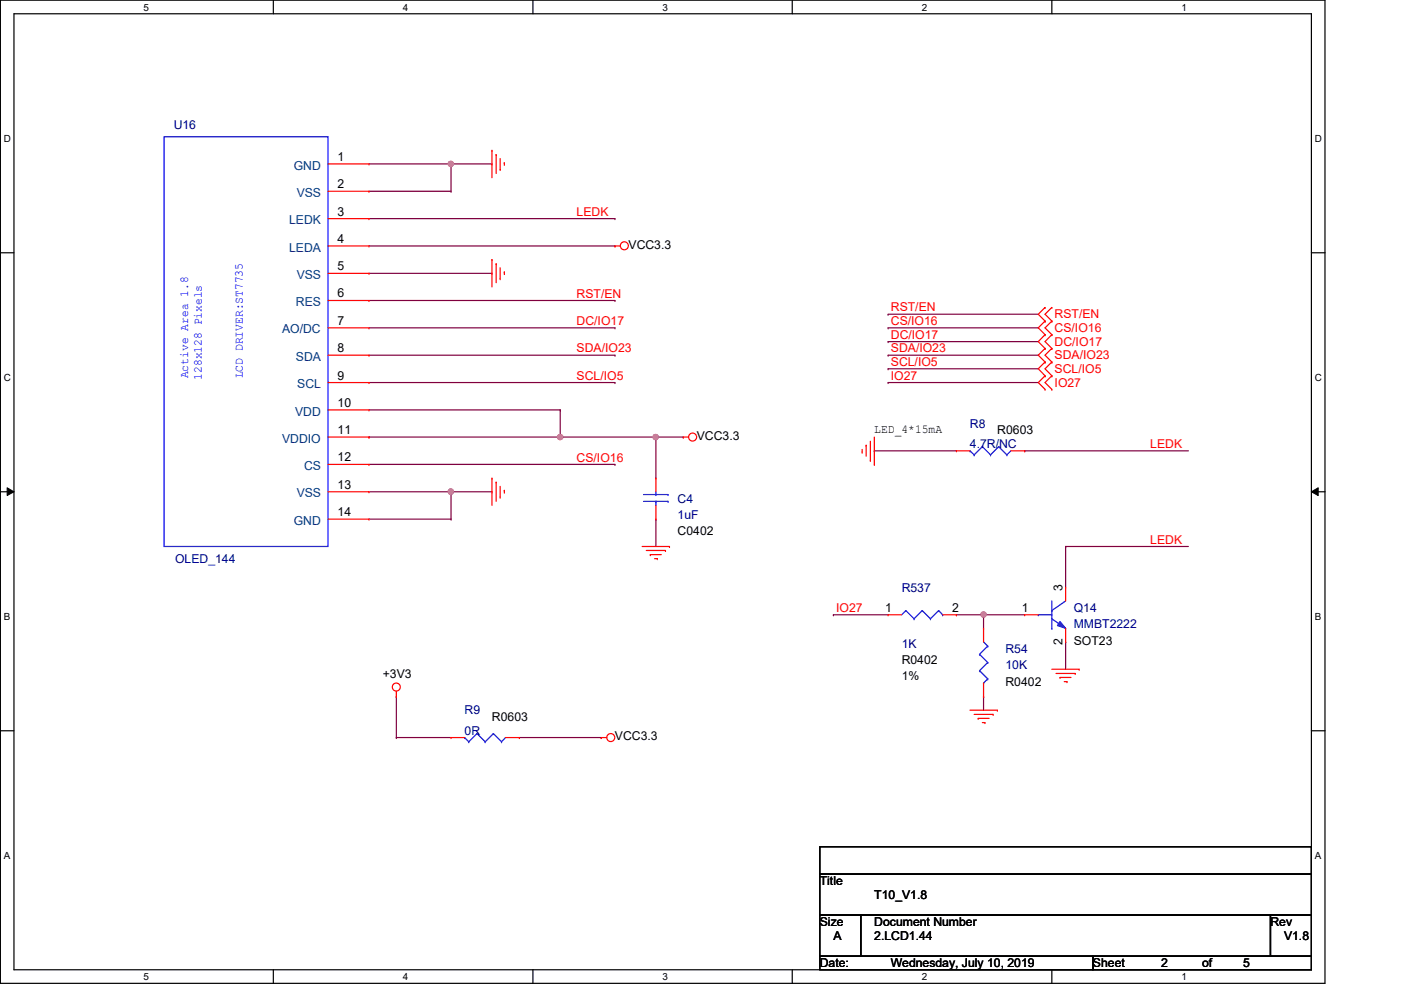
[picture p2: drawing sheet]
<svg xmlns="http://www.w3.org/2000/svg" width="297mm" height="210mm" viewBox="0 0 297 210" stroke-linecap="round" stroke-linejoin="round" font-family="sans-serif">
<path d="M.1 0h280.8v208.5h-280.8zM3 2.9h275v202.7h-275z" fill="none" stroke="#000" stroke-width=".25"/>
<g fill="#fff">
<path d="M30.4 .3h1.2v2.4h-1.2z"/>
<path d="M30.4 205.9h1.2v2.3h-1.2z"/>
</g>
<path d="M58 0v2.9M58 205.6v2.9" fill="none" stroke="#000" stroke-width=".25"/>
<g fill="#fff">
<path d="M85.4 .3h1.2v2.4h-1.2z"/>
<path d="M85.4 205.9h1.2v2.3h-1.2z"/>
</g>
<path d="M113 0v2.9M113 205.6v2.9" fill="none" stroke="#000" stroke-width=".25"/>
<g fill="#fff">
<path d="M140.5 .3h1.1v2.4h-1.1z"/>
<path d="M140.5 205.9h1.1v2.3h-1.1z"/>
</g>
<path d="M168 0v2.9M168 205.6v2.9" fill="none" stroke="#000" stroke-width=".25"/>
<g fill="#fff">
<path d="M195.4 .3h1.2v2.4h-1.2z"/>
<path d="M195.4 205.9h1.2v2.3h-1.2z"/>
</g>
<path d="M223 0v2.9M223 205.6v2.9" fill="none" stroke="#000" stroke-width=".25"/>
<g fill="#fff">
<path d="M250.5 .3h1.1v2.4h-1.1z"/>
<path d="M250.5 205.9h1.1v2.3h-1.1z"/>
<path d="M.8 28.2h1.5v2.4h-1.5z"/>
<path d="M278.8 28.2h1.4v2.4h-1.4z"/>
<path d="M.8 78.9h1.5v2.3h-1.5z"/>
<path d="M278.8 78.9h1.4v2.3h-1.4z"/>
</g>
<path d="M.1 53.6h2.9M278 53.6h2.9" fill="none" stroke="#000" stroke-width=".25"/>
<g fill="#fff">
<path d="M.8 129.6h1.4v2.3h-1.4z"/>
<path d="M278.8 129.6h1.3v2.3h-1.3z"/>
</g>
<path d="M.1 104.3h2.9M278 104.3h2.9" fill="none" stroke="#000" stroke-width=".25"/>
<path d="M1.5 103.4l1.5 .9-1.5 .8zM278 104.3l1.5-.9v1.7z" fill="#000"/>
<path d="M1.5 103.4l1.5 .9-1.5 .8zM278 104.3l1.5-.9v1.7z" fill="none" stroke="#000" stroke-width=".21"/>
<g fill="#fff">
<path d="M.8 180.3h1.4v2.3h-1.4z"/>
<path d="M278.8 180.3h1.3v2.3h-1.3z"/>
</g>
<path d="M.1 154.9h2.9M278 154.9h2.9" fill="none" stroke="#000" stroke-width=".25"/>
<g fill="none" stroke="#7f003f" stroke-width=".25">
<path d="M78.2 34.8h17.4M95.6 34.8h.1M188.3 78.2h.1M188.3 75.3h.1M188.3 72.4h.1M188.3 69.5h.1M188.3 66.6h.1M188.3 78.2h31.8M188.3 75.3h31.8M188.3 72.4h31.8M188.3 69.5h31.8M188.3 66.6h31.8"/>
<path d="M185.4 95.6h.1M185.4 95.6h17.4M217.3 95.6h.1M217.3 95.6h34.7"/>
</g>
<circle cx="95.6" cy="34.8" r=".56" fill="#f0f"/>
<circle cx="95.6" cy="34.8" r=".56" fill="none" stroke="#f0f" stroke-width=".25"/>
<g fill="none" stroke="#7f003f" stroke-width=".25">
<path d="M95.6 34.8h.1M95.6 34.8v5.8M95.6 34.8h8.7M104.3 34.8h.1M78.2 40.6h17.4M78.2 46.4h52.2M78.2 52.2h52.2M78.2 58h26.1M95.6 40.6h.1M104.3 58h.1M130.4 46.4h.1M130.4 52.2h.1"/>
<path d="M78.2 63.7h52.2M78.2 69.5h52.2M78.2 75.3h52.2M130.4 63.7h.1M130.4 69.5h.1M130.4 75.3h.1M78.2 92.7h.1M78.2 81.1h52.2M78.2 86.9h40.6M78.2 92.7h40.6M118.8 86.9h.1M118.8 92.7h.1"/>
<path d="M118.8 86.9v5.8M130.4 81.1h.1"/>
</g>
<circle cx="118.8" cy="92.7" r=".56" fill="#f0f"/>
<circle cx="118.8" cy="92.7" r=".56" fill="none" stroke="#f0f" stroke-width=".25"/>
<path d="M118.8 92.7h20.3M139.1 92.7h.1" fill="none" stroke="#7f003f" stroke-width=".25"/>
<circle cx="139" cy="92.7" r=".56" fill="#f0f"/>
<circle cx="139" cy="92.7" r=".56" fill="none" stroke="#f0f" stroke-width=".25"/>
<path d="M78.2 98.5h52.2M130.4 98.5h.1M78.2 104.3h17.4M95.6 104.3h.1M139.1 110.1h.1M139.1 110.1v5.8" fill="none" stroke="#7f003f" stroke-width=".25"/>
<circle cx="95.6" cy="104.2" r=".56" fill="#f0f"/>
<circle cx="95.6" cy="104.2" r=".56" fill="none" stroke="#f0f" stroke-width=".25"/>
<g fill="none" stroke="#7f003f" stroke-width=".25">
<path d="M139.1 92.7h.1M139.1 92.7v8.7M139.1 92.7h5.8M144.9 92.7h.1M78.2 110.1h17.4M95.6 110.1h.1M95.6 104.3h.1M95.6 104.3v5.8M95.6 104.3h8.7M104.3 104.3h.1M208.5 130.3h.1M208.5 130.3h8.8"/>
<path d="M84 156.4h.1M84 147.7h.1M84 156.4h11.6M84 147.7v8.7M110.1 156.4h17.4M127.5 156.4h.1"/>
</g>
<circle cx="208.5" cy="130.3" r=".56" fill="#f0f"/>
<circle cx="208.5" cy="130.3" r=".56" fill="none" stroke="#f0f" stroke-width=".25"/>
<g fill="none" stroke="#7f003f" stroke-width=".25">
<path d="M188.3 81.1h.1M188.3 81.1h31.8M225.9 115.9h.1M225.9 115.9v8.6M225.9 115.9h26.1M176.7 130.3h.1M176.7 130.3h11.6M202.8 130.3h.1M202.8 130.3h5.7M208.5 130.3h.1M208.5 130.3v2.9M225.9 136.1h.1"/>
<path d="M225.9 136.1v5.8M208.5 147.7h.1M208.5 147.7v2.9"/>
</g>
<g fill="none" stroke="#f00" stroke-width=".25">
<path d="M104.3 31.9h.1M104.3 31.9v5.8M105.2 32.8h.1M105.2 32.8v4M106 35.9h.1M106 33.6v2.3M106.9 34.5h.1M106.9 34.5v.6M104.3 55h.1M104.3 55v5.8M105.2 55.9h.1M105.2 55.9v4"/>
<path d="M106 59.1h.1M106 56.8v2.3M106.9 57.7h.1M106.9 57.7v.5M130.4 52.2h.1M130.4 52.2h1.1M221.6 65.2h.1M221.6 68.1h.1M221.6 71h.1M221.6 73.9h.1M221.6 76.8h.1M221.6 79.7h.1"/>
<path d="M221.6 65.2l-1.5 1.4 1.5 1.5M221.6 68.1l-1.5 1.4 1.5 1.5M221.6 71l-1.5 1.4 1.5 1.5M221.6 73.9l-1.5 1.4 1.5 1.5M221.6 76.8l-1.5 1.4 1.5 1.5M221.6 79.7l-1.5 1.4 1.5 1.4M223 68.1h.1M223 65.2h.1M223 71h.1M223 73.9h.1M223 76.8h.1M223 79.7h.1"/>
<path d="M223 65.2l-1.4 1.4 1.4 1.5M223 68.1l-1.4 1.4 1.4 1.5M223 71l-1.4 1.4 1.4 1.5M223 73.9l-1.4 1.4 1.4 1.5M223 76.8l-1.4 1.4 1.4 1.5M223 79.7l-1.4 1.4 1.4 1.4M144.9 92.7h.1M144.9 92.7h1.1M182.8 95.9h.1M182.8 95.3v.6M183.6 94.4h.1M183.6 94.4v2.3"/>
<path d="M184.5 97.6h.1M184.5 93.6v4M185.4 98.5h.1M185.4 92.7v5.8M221.6 82.5h.1M223 82.5h.1M104.3 101.4h.1M104.3 101.4v5.7M105.2 102.2h.1M105.2 102.2v4.1M106 105.4h.1M106 103.1v2.3"/>
<path d="M106.9 104h.1M106.9 104v.6M136.1 115.9h5.8M137 116.7h4.1M137.9 117.6h.1M137.9 117.6h2.3M138.8 118.4h.6M139.4 118.4h.1M141.1 116.7h.1M141.9 115.9h.1M188.3 130.3h.1M188.3 130.3h2.9"/>
<path d="M199.9 130.3h2.9M202.8 130.3h.1M208.5 133.2h.1M208.5 133.2v2.9M84 147.7h.1M84 146.6v1.1M95.6 156.4h.1M95.6 156.4h2.9M107.2 156.4h2.9M110.1 156.4h.1M127.5 156.4h.1M127.5 156.4h1.1"/>
<path d="M205.7 150.6h5.8M206.5 151.5h4.1M207.4 152.3h.1M207.4 152.3h2.3M208.3 153.2h.5M208.5 147.7h.1M208.5 144.8v2.9M208.8 153.2h.1M210.6 151.5h.1M211.5 150.6h.1M223 141.9h5.8M223.9 142.8h4.1"/>
<path d="M224.7 143.6h.1M224.7 143.6h2.4M225.6 144.5h.6M226.2 144.5h.1M228 142.8h.1M228.8 141.9h.1"/>
<circle cx="132.4" cy="52.1" r=".85"/>
<circle cx="146.8" cy="92.7" r=".85"/>
<circle cx="84" cy="145.7" r=".85"/>
<circle cx="129.5" cy="156.4" r=".85"/>
</g>
<path d="M173.8 179.5h104.2v5.8h-104.2zM173.8 185.3h104.2v8.7h-104.2zM173.8 194h8.7v8.7h-8.7zM182.5 194h86.9v8.7h-86.9zM269.4 194h8.6v8.7h-8.6zM173.8 202.7h57.9v2.9h-57.9zM231.7 202.7h46.3v2.9h-46.3z" fill="none" stroke="#000" stroke-width=".25"/>
<g fill="none" stroke="#00f" stroke-width=".25">
<path d="M192.1 129.5h.1M192.1 129.5l-.9 .8M192.1 129.5l1.7 1.7M193.8 131.2h.1M195.5 129.5h.1M195.5 129.5l-1.7 1.7M195.5 129.5l1.8 1.7M197.3 131.2h.1M199 129.5h.1M199 129.5l-1.7 1.7M199 129.5l.9 .8M199.9 130.3h.1"/>
<path d="M207.7 138.7h.1M207.7 138.7l1.7 1.8M208.5 136.1l.9 .9M209.4 137h.1M209.4 137l-1.7 1.7M220.1 130.3h.1M220.1 130.3h2.9M223 129.5h.1M223 133.2h.1M223 131.2l2.9 2M223 127.4v5.8M225.9 133.2h.1"/>
<path d="M225.9 127.4l-2.9 2.1M98.5 156.4h.1M98.5 156.4l.9 .9M99.4 157.3h.1M101.1 155.5h.1M101.1 155.5l1.8 1.8M101.1 155.5l-1.7 1.8M102.9 157.3h.1M104.6 155.5h.1M104.6 155.5l1.7 1.8M104.6 155.5l-1.7 1.8M106.3 157.3h.1"/>
<path d="M107.2 156.4l-.9 .9M207.7 142.2h.1M207.7 142.2l1.7 1.7M208.5 144.8h.1M209.4 140.5h.1M209.4 143.9h.1M209.4 140.5l-1.7 1.7M209.4 143.9l-.9 .9"/>
</g>
<path d="M224.7 131.8l1.2 1.4-1.7-.6z" fill="#00f"/>
<g fill="none" stroke="#00f" stroke-width=".25">
<path d="M34.8 29h34.8v86.9h-34.8zM205.7 95.6h.1M205.7 95.6l.8 .8M206.5 96.4h.1M208.3 94.7h.1M208.3 94.7l1.7 1.7M208.3 94.7l-1.8 1.7M210 96.4h.1M211.7 94.7h.1M211.7 94.7l1.8 1.7M211.7 94.7l-1.7 1.7M213.5 96.4h.1"/>
<path d="M214.3 95.6l-.8 .8M136.4 106.3h5.2M136.4 104.9h5.2M139.1 104.9h.1M139.1 106.3h.1M139.1 104.3v.6M139.1 106.3v.8M141.6 106.3h.1M141.6 104.9h.1M224.7 131.8l1.2 1.4-1.7-.6z"/>
</g>
<g fill="none" stroke="#f00" stroke-width=".25">
<path d="M69.6 34.8h8.6M78.2 34.8h.1M69.6 40.6h8.6M69.6 46.4h8.6M69.6 52.2h8.6M69.6 58h8.6M78.2 40.6h.1M78.2 46.4h.1M78.2 52.2h.1M78.2 58h.1M69.6 63.7h8.6M69.6 69.5h8.6"/>
<path d="M69.6 75.3h8.6M78.2 63.7h.1M78.2 69.5h.1M78.2 75.3h.1M69.6 81.1h8.6M69.6 86.9h8.6M69.6 92.7h8.6M69.6 98.5h8.6M78.2 81.1h.1M78.2 86.9h.1M78.2 92.7h.1M78.2 98.5h.1"/>
<path d="M202.8 95.6h.1M202.8 95.6h2.9M214.3 95.6h3M217.3 95.6h.1M69.6 104.3h8.6M69.6 110.1h8.6M78.2 104.3h.1M78.2 110.1h.1M139.1 101.4h.1M139.1 110.1h.1M139.1 101.4v2.9M139.1 107.1v3"/>
<path d="M217.3 130.3h.1M217.3 130.3h2.8M225.9 124.5h.1M225.9 136.1h.1M225.9 124.5v2.9M225.9 133.2v2.9"/>
</g>
<circle cx="95.6" cy="34.8" r=".56" fill="#f0f"/>
<circle cx="95.6" cy="34.8" r=".56" fill="none" stroke="#f0f" stroke-width=".25"/>
<circle cx="118.8" cy="92.7" r=".56" fill="#f0f"/>
<circle cx="118.8" cy="92.7" r=".56" fill="none" stroke="#f0f" stroke-width=".25"/>
<circle cx="139" cy="92.7" r=".56" fill="#f0f"/>
<circle cx="139" cy="92.7" r=".56" fill="none" stroke="#f0f" stroke-width=".25"/>
<circle cx="95.6" cy="104.2" r=".56" fill="#f0f"/>
<circle cx="95.6" cy="104.2" r=".56" fill="none" stroke="#f0f" stroke-width=".25"/>
<circle cx="208.5" cy="130.3" r=".56" fill="#f0f"/>
<circle cx="208.5" cy="130.3" r=".56" fill="none" stroke="#f0f" stroke-width=".25"/>
<g font-size="2.6" fill="#00007f">
<text x="36.8" y="27.3">U16</text>
<text x="205.7" y="90.7">R8</text>
<text x="205.7" y="95">4.7R/NC</text>
<text x="143.7" y="106.6">C4</text>
<text x="143.7" y="110.1">1uF</text>
<text x="37.1" y="119.3">OLED_144</text>
<text x="191.2" y="125.4">R537</text>
<text x="227.7" y="129.8">Q14</text>
<text x="191.2" y="137.3">1K</text>
<text x="227.7" y="133.2">MMBT2222</text>
<text x="213.2" y="138.4">R54</text>
<text x="213.2" y="141.9">10K</text>
<text x="98.5" y="151.5">R9</text>
<text x="98.5" y="155.8">0R</text>
</g>
<g font-size="2.6" fill="#003f7f">
<text x="62.3" y="35.9">GND</text>
<text x="62.9" y="41.7">VSS</text>
<text x="61.3" y="47.5">LEDK</text>
<text x="61.3" y="53.3">LEDA</text>
<text x="62.9" y="59.1">VSS</text>
<text x="62.7" y="64.9">RES</text>
<text x="59.8" y="70.7">AO/DC</text>
<text x="62.7" y="76.5">SDA</text>
<text x="63" y="82.3">SCL</text>
<text x="62.6" y="88.1">VDD</text>
<text x="59.8" y="93.9">VDDIO</text>
<text x="64.5" y="99.7">CS</text>
<text x="62.9" y="105.5">VSS</text>
<text x="62.3" y="111.3">GND</text>
</g>
<g font-size="2.6">
<text x="71.6" y="34.1">1</text>
<text x="71.6" y="39.9">2</text>
<text x="71.6" y="45.7">3</text>
<text x="71.6" y="51.5">4</text>
<text x="133.3" y="52.7">VCC3.3</text>
<text x="71.6" y="57.3">5</text>
<text x="71.6" y="63.1">6</text>
<text x="71.6" y="68.9">7</text>
<text x="71.6" y="74.7">8</text>
<text x="71.6" y="80.5">9</text>
<text x="71.6" y="86.3">10</text>
<text x="71.6" y="92">11</text>
<text x="147.7" y="93.3">VCC3.3</text>
<text x="185.4" y="91.9">LED_4*15mA</text>
<text x="211.5" y="92.1">R0603</text>
<text x="71.6" y="97.8">12</text>
<text x="71.6" y="103.6">13</text>
<text x="71.6" y="109.4">14</text>
<text x="143.7" y="113.5">C0402</text>
<text x="225.3" y="125.4" transform="rotate(-90 225.3 125.4)">3</text>
<text x="187.7" y="129.7">1</text>
<text x="201.9" y="129.7">2</text>
<text x="216.7" y="129.7">1</text>
<text x="225.3" y="136.7" transform="rotate(-90 225.3 136.7)">2</text>
<text x="227.7" y="136.7">SOT23</text>
<text x="81.1" y="143.7">+3V3</text>
<text x="191.2" y="140.8">R0402</text>
<text x="191.2" y="144.2">1%</text>
<text x="213.2" y="145.4">R0402</text>
<text x="104.3" y="152.9">R0603</text>
<text x="130.4" y="157">VCC3.3</text>
<text x="173.8" y="187.7">Title</text>
<text x="185.4" y="190.6">T10_V1.8</text>
<text x="173.8" y="196.3">Size</text>
<text x="185.4" y="196.3">Document Number</text>
<text x="269.4" y="196.3">Rev</text>
<text x="176.7" y="199.3">A</text>
<text x="185.4" y="199.3">2.LCD1.44</text>
<text x="272.2" y="199.3">V1.8</text>
<text x="173.8" y="205.1">Date:</text>
<text x="188.8" y="205.1">Wednesday, July 10, 2019</text>
<text x="231.7" y="205.1">Sheet</text>
<text x="246.2" y="205.1">2</text>
<text x="254.9" y="205.1">of</text>
<text x="263.6" y="205.1">5</text>
</g>
<g font-size="2.6" fill="#f00">
<text x="122.3" y="45.8">LEDK</text>
<text x="122.3" y="63.1">RST/EN</text>
<text x="122.3" y="68.9">DC/IO17</text>
<text x="188.9" y="71.8">DC/IO17</text>
<text x="188.9" y="68.9">CS/IO16</text>
<text x="188.9" y="66">RST/EN</text>
<text x="223.6" y="67.5">RST/EN</text>
<text x="223.6" y="70.4">CS/IO16</text>
<text x="122.3" y="74.7">SDA/IO23</text>
<text x="188.9" y="77.6">SCL/IO5</text>
<text x="188.9" y="74.7">SDA/IO23</text>
<text x="223.6" y="73.3">DC/IO17</text>
<text x="223.6" y="76.2">SDA/IO23</text>
<text x="122.3" y="80.5">SCL/IO5</text>
<text x="188.9" y="80.5">IO27</text>
<text x="223.6" y="79.1">SCL/IO5</text>
<text x="223.6" y="82">IO27</text>
<text x="243.9" y="95">LEDK</text>
<text x="122.3" y="97.9">CS/IO16</text>
<text x="243.9" y="115.3">LEDK</text>
<text x="177.3" y="129.8">IO27</text>
</g>
<g font-size="2.6" fill="#00f">
<text x="39.9" y="80.2" transform="rotate(-90 39.9 80.2)">Active Area 1.8</text>
<text x="42.8" y="80.5" transform="rotate(-90 42.8 80.5)">128x128 Pixels</text>
<text x="51.5" y="80.2" transform="rotate(-90 51.5 80.2)">LCD DRIVER:ST7735</text>
</g>
<g font-size="2.1">
<text x="30.4" y="2.2">5</text>
<text x="85.4" y="2.2">4</text>
<text x="140.5" y="2.2">3</text>
<text x="195.4" y="2.2">2</text>
<text x="250.5" y="2.2">1</text>
<text x=".8" y="30.1">D</text>
<text x="278.8" y="30.1">D</text>
<text x=".8" y="80.8">C</text>
<text x="278.8" y="80.8">C</text>
<text x=".8" y="131.5">B</text>
<text x="278.8" y="131.5">B</text>
<text x=".8" y="182.2">A</text>
<text x="278.8" y="182.2">A</text>
<text x="30.4" y="207.8">5</text>
<text x="85.4" y="207.8">4</text>
<text x="140.5" y="207.8">3</text>
<text x="195.4" y="207.8">2</text>
<text x="250.5" y="207.8">1</text>
</g>
</svg>
